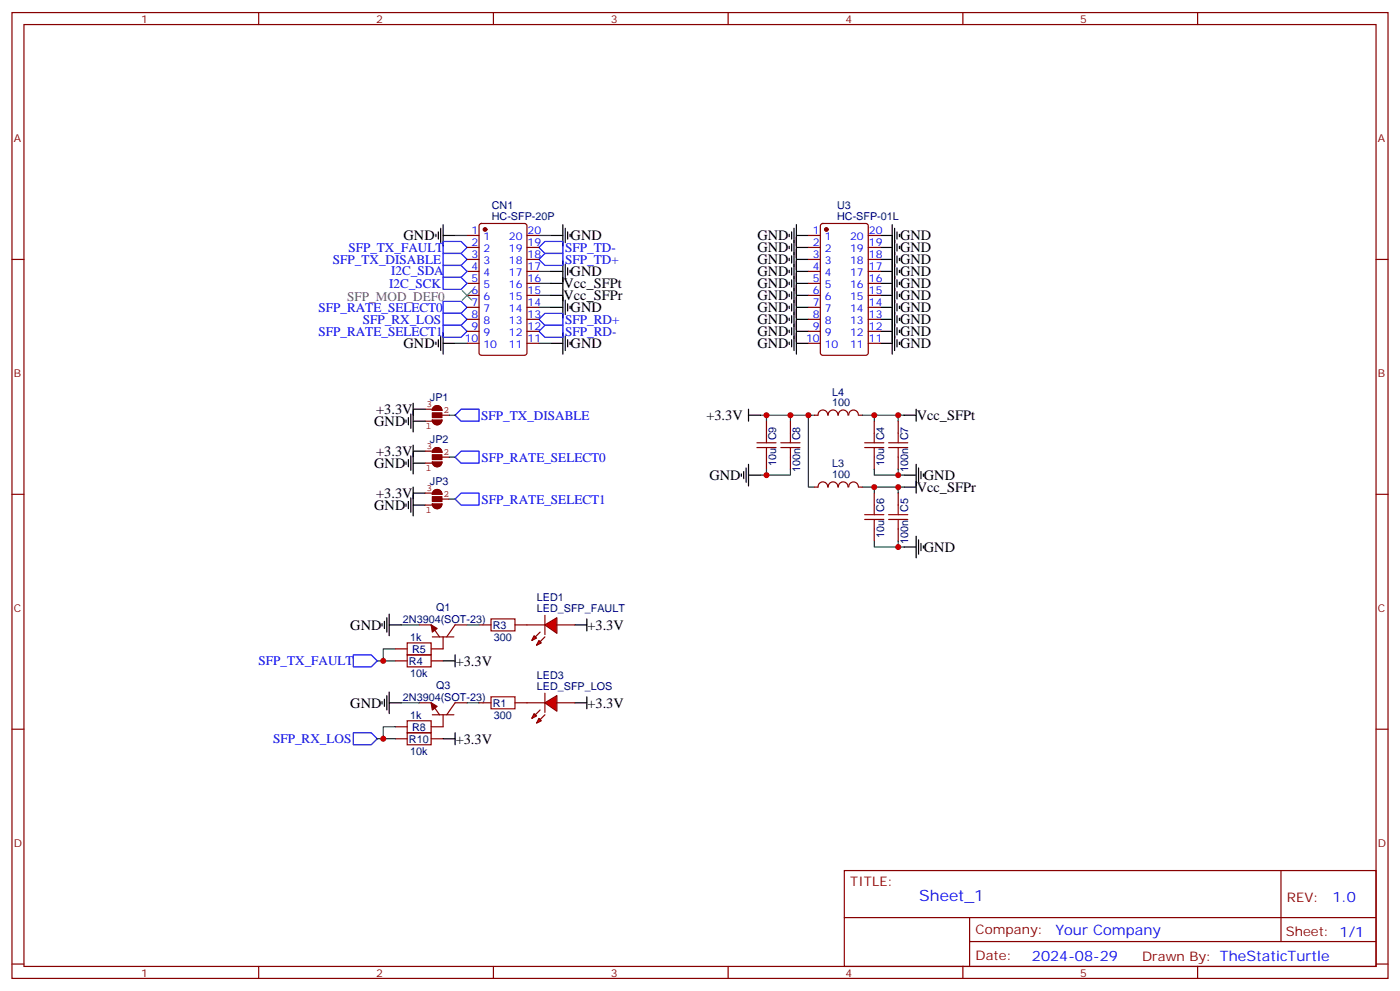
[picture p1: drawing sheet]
<svg xmlns="http://www.w3.org/2000/svg" width="412mm" height="292mm" viewBox="0 0 412 292" stroke-linecap="round" stroke-linejoin="round" font-family="sans-serif">
<g fill="none" stroke="#870000" stroke-width=".35">
<path d="M3.5 3.7h405.4v284.3h-405.4zM7.1 7.2h398.2v277.3h-398.2zM76.2 3.7v3.5M145.3 3.7v3.5M214.5 3.7v3.5M283.6 3.7v3.5M352.8 3.7v3.5M3.5 76.4h3.6M137.6 76.4h3.5M137.6 69.3h3.5M137.6 72.8h3.5M137.6 79.9h3.5"/>
<path d="M141.3 66l.5-.2h12.7l.7 .4v37.7l-.4 .6-13 .1-.6-.5-.1-37.6zM155.2 76.4h3.5M155.2 69.3h3.5M155.2 72.8h3.5M155.2 79.9h3.5M238.1 76.4h3.6M238.1 69.3h3.6M238.1 72.8h3.6M238.1 79.9h3.6M241.9 66l.5-.2h12.7l.6 .4 .1 37.7-.5 .6-12.9 .1-.7-.5v-37.6zM255.8 76.4h3.5M255.8 69.3h3.5"/>
<path d="M255.8 72.8h3.5M255.8 79.9h3.5M405.3 76.4h3.6M137.6 83.4h3.5M137.6 87h3.5M137.6 90.5h3.5M137.6 94h3.5M137.6 97.5h3.5M155.2 83.4h3.5M155.2 87h3.5M155.2 90.5h3.5M155.2 94h3.5"/>
<path d="M155.2 97.5h3.5M238.1 83.4h3.6M238.1 87h3.6M238.1 90.5h3.6M238.1 94h3.6M238.1 97.5h3.6M255.8 83.4h3.5M255.8 87h3.5M255.8 90.5h3.5M255.8 94h3.5M255.8 97.5h3.5M137.6 101.1h3.5"/>
<path d="M155.2 101.1h3.5M238.1 101.1h3.6M255.8 101.1h3.5M225.8 124v3.5M225.8 134.6v3.5M232.8 124v3.5M232.8 134.6v3.5M243.8 122.2a1.41 1.41 0 0 0-1.4-1.5 1.41 1.41 0 0 0-1.4 1.5h-1.1M244 122.2a1.41 1.41 0 0 1 1.4-1.5 1.41 1.41 0 0 1 1.4 1.5M247 122.2a1.41 1.41 0 0 1 1.4-1.5 1.41 1.41 0 0 1 1.4 1.5M250 122.2a1.41 1.41 0 0 1 1.4-1.5 1.41 1.41 0 0 1 1.4 1.5M252.9 122.2h1.1"/>
<path d="M257.5 124v3.5M257.5 134.6v3.5M264.6 124v3.5M264.6 134.6v3.5M3.5 145.5h3.6M243.8 143.4a1.41 1.41 0 0 0-1.4-1.5 1.41 1.41 0 0 0-1.4 1.5h-1.1M244 143.4a1.41 1.41 0 0 1 1.4-1.5 1.41 1.41 0 0 1 1.4 1.5M247 143.4a1.41 1.41 0 0 1 1.4-1.5 1.41 1.41 0 0 1 1.4 1.5M250 143.4a1.41 1.41 0 0 1 1.4-1.5 1.41 1.41 0 0 1 1.4 1.5M252.9 143.4h1.1M257.5 145.2v3.5M257.5 155.8v3.5"/>
<path d="M264.6 145.2v3.5M264.6 155.8v3.5M405.3 145.5h3.6M3.5 214.7h3.6M405.3 214.7h3.6M248.7 256.3h156.6v28.2h-156.6zM377.3 256.3v20.9M248.7 270.1h156.5M285.6 277.2h119.6M285.6 270.1v14.2M3.5 283.8h3.6M76.2 284.5v3.5"/>
<path d="M145.3 284.5v3.5M214.5 284.5v3.5M283.6 284.5v3.5M352.8 284.5v3.5M405.3 283.8h3.6"/>
</g>
<g fill="none" stroke="#000" stroke-width=".35">
<path d="M128.4 69v.7M129.1 68.3v2.1M129.8 67.2v4.2M130.5 66.1v6.4M130.5 69.3h3.6M162.3 79.9h3.5M162.3 69.3h3.5M165.8 66.1v6.4M165.8 76.7v17M166.5 67.2v4.2M166.5 77.8v4.2M167.2 68.3v2.1"/>
<path d="M167.2 78.8v2.2M167.9 69v.7M167.9 79.6v.7M232.5 69v.7M232.5 72.5v.7M232.5 76v.7M232.5 79.6v.7M233.2 68.3v2.1M233.2 71.8v2.1M233.2 75.3v2.1M233.2 78.8v2.2M233.9 67.2v36"/>
<path d="M234.6 79.9h3.5M234.6 69.3h3.5M234.6 66.1v38.1M234.6 72.8h3.5M234.6 76.4h3.5M259.3 79.9h3.5M259.3 69.3h3.5M259.3 72.8h3.5M259.3 76.4h3.5M262.8 66.1v38.1M263.5 67.2v36M264.2 68.3v2.1"/>
<path d="M264.2 71.8v2.1M264.2 75.3v2.1M264.2 78.8v2.2M264.9 69v.7M264.9 72.5v.7M264.9 76v.7M264.9 79.6v.7M129.8 99v4.2M130.5 97.9v6.3M162.3 90.5h3.5M162.3 87h3.5M162.3 83.4h3.5"/>
<path d="M165.8 97.9v6.3M166.5 88.4v4.2M166.5 99v4.2M167.2 89.4v2.1M167.9 90.1v.7M232.5 83.1v.7M232.5 86.6v.7M232.5 90.1v.7M232.5 93.7v.7M232.5 97.2v.7M233.2 82.4v2.1M233.2 85.9v2.1"/>
<path d="M233.2 89.4v2.1M233.2 93v2.1M233.2 96.5v2.1M234.6 90.5h3.5M234.6 87h3.5M234.6 83.4h3.5M234.6 94h3.5M234.6 97.5h3.5M259.3 90.5h3.5M259.3 87h3.5M259.3 83.4h3.5M259.3 94h3.5"/>
<path d="M259.3 97.5h3.5M264.2 82.4v2.1M264.2 85.9v2.1M264.2 89.4v2.1M264.2 93v2.1M264.2 96.5v2.1M264.9 83.1v.7M264.9 86.6v.7M264.9 90.1v.7M264.9 93.7v.7M264.9 97.2v.7M128.4 100.7v.7"/>
<path d="M129.1 100v2.1M130.5 101.1h3.6M162.3 101.1h3.5M167.2 100v2.1M167.9 100.7v.7M232.5 100.7v.7M233.2 100v2.1M234.6 101.1h3.5M259.3 101.1h3.5M264.2 100v2.1M264.9 100.7v.7M218.4 139.5v.7"/>
<path d="M219.1 138.8v2.1M219.8 137.8v4.2M220.5 139.9h3.5M220.5 120.5v3.5M220.5 136.7v6.4M220.5 122.2h3.5M266.3 139.9h3.6M266.3 122.2h3.6M269.9 120.5v3.5M269.9 136.7v8.5M270.6 137.8v4.2M271.3 138.8v2.1"/>
<path d="M272 139.5v.7M266.3 143.4h3.6M269.9 157.9v6.3M270.6 158.9v4.3M271.3 160v2.1M266.3 161h3.6M272 160.7v.7"/>
</g>
<g fill="none" stroke="#008700" stroke-width=".35">
<path d="M134.1 69.3h3.5M158.7 79.9h3.6M158.7 69.3h3.6M158.7 90.5h3.6M158.7 87h3.6M158.7 83.4h3.6M134.1 101.1h3.5M158.7 101.1h3.6M224 122.2h1.8v1.8M225.8 138.1v1.8h-1.8M225.8 122.2h14.1M232.8 138.1v1.8h-7"/>
<path d="M232.8 122.2v1.8M238.1 122.2v21.2h1.8M254 122.2h12.3M257.5 138.1v1.8h8.8M257.5 122.2v1.8M264.6 122.2v1.8M264.6 138.1v1.8M254 143.4h12.3M257.5 159.3v1.7h8.8M257.5 143.4v1.8M264.6 143.4v1.8M264.6 159.3v1.7"/>
</g>
<path d="M130.5 74.6h5.3l1.8 1.8-1.8 1.7h-5.3zM130.5 71.1h5.3l1.8 1.7-1.8 1.8h-5.3zM158.7 72.8l1.8-1.7h5.3v3.5h-5.3zM158.7 76.4l1.8-1.8h5.3v3.5h-5.3zM130.5 95.8h5.3l1.8 1.7-1.8 1.8h-5.3zM130.5 92.3h5.3l1.8 1.7-1.8 1.8h-5.3zM130.5 88.7h5.3l1.8 1.8-1.8 1.8h-5.3zM158.7 94l1.8-1.7h5.3v3.5h-5.3zM158.7 97.5l1.8-1.7h5.3v3.5h-5.3z" fill="none" stroke="#00f" stroke-width=".35"/>
<g fill="#870000" stroke="#870000" stroke-width=".35">
<circle cx="243.4" cy="67.6" r=".53"/>
<circle cx="142.9" cy="67.6" r=".53"/>
</g>
<g fill="none" stroke="#a10000" stroke-width=".35">
<path d="M223 131.8h5.6M223 130.4h5.6M225.8 127.5v2.9M225.8 131.8v2.8M230 131.8h5.7M230 130.4h5.7M232.8 127.5v2.9M232.8 131.8v2.8M254.7 131.8h5.6M254.7 130.4h5.6M257.5 127.5v2.9M257.5 131.8v2.8"/>
<path d="M261.8 131.8h5.6M261.8 130.4h5.6M264.6 127.5v2.9M264.6 131.8v2.8M254.7 152.9h5.6M254.7 151.5h5.6M257.5 148.7v2.8M257.5 152.9v2.9M261.8 152.9h5.6M261.8 151.5h5.6M264.6 148.7v2.8M264.6 152.9v2.9"/>
</g>
<g fill="#f00" stroke="#870000" stroke-width=".35">
<path d="M160.5 184l3.5-2.1v4.5z"/>
<path d="M160.5 181.2v5.6z"/>
</g>
<g fill="#870000" stroke="#870000" stroke-width=".35">
<path d="M160.5 187.5l-1.4 1.4z"/>
<path d="M159.1 186.1l-1.4 1.4z"/>
</g>
<g fill="#f00" stroke="#870000" stroke-width=".35">
<path d="M158.7 188.6l.8 .7-1.5 .7z"/>
<path d="M157.3 187.1l.7 .8-1.4 .7z"/>
</g>
<g fill="none" stroke="#870000" stroke-width=".35">
<path d="M116.4 194.6h3.5M116.4 191h3.5M123.5 184h3.5l2.5 3.5M127 194.6h3.5M127.4 187.5h6.3M130.5 187.5v3.5h-3.5M137.6 184h-3.5l-2.5 3.5M155.2 184h5.3M164 184h5.3M116.4 214h3.5M116.4 217.5h3.5M123.5 206.9h3.5l2.5 3.5"/>
<path d="M127 217.5h3.5M127.4 210.4h6.3M130.5 210.4v3.6h-3.5M137.6 206.9h-3.5l-2.5 3.5M141.1 206.9h3.5M151.7 206.9h3.5"/>
</g>
<g fill="#850000" stroke="#850000" stroke-width=".35">
<path d="M127.4 123.6h2.8a1.41 1.41 0 0 1-1.4 1.5 1.41 1.41 0 0 1-1.4-1.5z"/>
<path d="M127.9 119.7a1.41 1.41 0 0 1 1.5-.1 1.41 1.41 0 0 1 .8 1.2h-2.8z"/>
<path d="M127.4 121.5h2.8v1.4h-2.8z"/>
<path d="M127.4 136h2.8a1.41 1.41 0 0 1-1.4 1.4 1.41 1.41 0 0 1-1.4-1.4z"/>
<path d="M127.9 132a1.41 1.41 0 0 1 1.5-.1 1.41 1.41 0 0 1 .8 1.3h-2.8z"/>
<path d="M127.4 133.9h2.8v1.4h-2.8z"/>
<path d="M127.4 148.3h2.8a1.41 1.41 0 0 1-1.4 1.5 1.41 1.41 0 0 1-1.4-1.5z"/>
<path d="M127.6 144.7a1.41 1.41 0 0 1 1.6-.5 1.41 1.41 0 0 1 1 1.3h-2.8z"/>
<path d="M127.4 146.2h2.8v1.4h-2.8z"/>
</g>
<g fill="none" stroke="#850000" stroke-width=".35">
<path d="M127.9 119.7a1.41 1.41 0 0 1 1.5-.1 1.41 1.41 0 0 1 .8 1.2h-2.8zM125.2 124h3.6M125.2 120.5h3.6M125.2 136.3h3.6M125.2 132.8h3.6M127.4 123.6h2.8a1.41 1.41 0 0 1-1.4 1.5 1.41 1.41 0 0 1-1.4-1.5zM127.4 136h2.8a1.41 1.41 0 0 1-1.4 1.4 1.41 1.41 0 0 1-1.4-1.4zM127.9 132a1.41 1.41 0 0 1 1.5-.1 1.41 1.41 0 0 1 .8 1.3h-2.8zM128.8 122.2h3.5M128.8 134.6h3.5M125.2 148.7h3.6M125.2 145.2h3.6"/>
<path d="M127.4 148.3h2.8a1.41 1.41 0 0 1-1.4 1.5 1.41 1.41 0 0 1-1.4-1.5zM127.6 144.7a1.41 1.41 0 0 1 1.6-.5 1.41 1.41 0 0 1 1 1.3h-2.8zM128.8 146.9h3.5"/>
</g>
<path d="M134.1 134.6l1.7-1.8h5.3v3.5h-5.3zM135.8 120.5h5.3v3.5h-5.3l-1.7-1.8zM134.1 146.9l1.7-1.7h5.3v3.5h-5.3zM104.1 192.8h5.3l1.7 1.8-1.7 1.7h-5.3zM104.1 215.7h5.3l1.7 1.8-1.7 1.8h-5.3z" fill="none" stroke="#00f" stroke-width=".35"/>
<path d="M132.3 122.2h1.8M132.3 134.6h1.8M132.3 146.9h1.8M111.1 194.6h5.3M116.4 191h-3.5v3.6M118.2 184h5.3M111.1 217.5h5.3M116.4 214h-3.5v3.5M118.2 206.9h5.3M137.6 206.9h3.5" fill="none" stroke="#008700" stroke-width=".35"/>
<g fill="none" stroke="#000" stroke-width=".35">
<path d="M121.7 118.7v8.5M119.6 123.6v.8M119.6 136v.7M120.3 122.9v2.2M120.3 135.3v2.1M121 121.9v4.2M121 134.2v4.3M121.7 120.5h3.5M121.7 131.1v8.4M121.7 124h3.5M121.7 136.3h3.5M121.7 132.8h3.5"/>
<path d="M119.6 148.3v.7M120.3 147.6v2.2M121 146.6v4.2M121.7 143.4v8.5M121.7 148.7h3.5M121.7 145.2h3.5M112.5 183.6v.7M113.2 182.9v2.1M113.9 181.9v4.2M114.7 180.8v6.3M114.7 184h3.5M130.5 194.6h3.6"/>
<path d="M134.1 192.8v3.5M169.3 184h3.6M172.9 182.2v3.5M112.5 206.6v.7M113.2 205.8v2.2M113.9 204.8v4.2M114.7 206.9h3.5M114.7 203.7v6.4M130.5 217.5h3.6M134.1 215.7v3.6M169.3 206.9h3.6M172.9 205.1v3.6"/>
</g>
<g fill="#870000" stroke="#870000" stroke-width=".35">
<path d="M127 206.9l1.8 1.1-1.4 1z"/>
<path d="M127 184l1.8 1-1.4 1.1z"/>
</g>
<path d="M119.9 192.8h7.1v3.5h-7.1zM119.9 189.3h7.1v3.5h-7.1zM119.9 212.2h7.1v3.5h-7.1zM119.9 215.7h7.1v3.6h-7.1zM144.6 205.1h7.1v3.6h-7.1z" fill="none" stroke="#a10000" stroke-width=".35"/>
<g fill="#f00" stroke="#870000" stroke-width=".35">
<path d="M160.5 206.9l3.5-2.1v4.6z"/>
<path d="M160.5 204.1v5.6z"/>
</g>
<g fill="#870000" stroke="#870000" stroke-width=".35">
<path d="M160.5 210.4l-1.4 1.4z"/>
<path d="M159.1 209l-1.4 1.4z"/>
</g>
<g fill="#f00" stroke="#870000" stroke-width=".35">
<path d="M158.7 211.5l.8 .7-1.5 .7z"/>
<path d="M157.3 210.1l.7 .7-1.4 .7z"/>
</g>
<path d="M141.1 184h3.5M151.7 184h3.5M155.2 206.9h5.3M164 206.9h5.3" fill="none" stroke="#870000" stroke-width=".35"/>
<path d="M144.6 182.2h7.1v3.5h-7.1z" fill="none" stroke="#a10000" stroke-width=".35"/>
<path d="M137.6 184h3.5" fill="none" stroke="#008700" stroke-width=".35"/>
<path d="M130.5 78.1h5.3l1.8 1.8-1.8 1.8h-5.3zM130.5 81.7h5.3l1.8 1.7-1.8 1.8h-5.3z" fill="none" stroke="#00f" stroke-width=".35"/>
<path d="M136.2 85.5l2.8 2.9M139 85.5l-2.8 2.9" fill="none" stroke="#3c3" stroke-width=".35"/>
<g fill="#c00">
<circle cx="264.6" cy="139.9" r=".88"/>
<circle cx="225.8" cy="139.9" r=".88"/>
<circle cx="264.6" cy="161" r=".88"/>
<circle cx="257.5" cy="143.4" r=".88"/>
<circle cx="264.6" cy="143.4" r=".88"/>
<circle cx="238.1" cy="122.2" r=".88"/>
<circle cx="257.5" cy="122.2" r=".88"/>
<circle cx="264.6" cy="122.2" r=".88"/>
<circle cx="232.8" cy="122.2" r=".88"/>
<circle cx="225.8" cy="122.2" r=".88"/>
<circle cx="112.9" cy="217.5" r=".88"/>
<circle cx="112.9" cy="194.6" r=".88"/>
</g>
<text font-size="4.6" fill="#00f" x="270.8" y="265.3">Sheet_1</text>
<g font-size="4.2">
<text x="118.9" y="70.8">GND</text>
<text x="168.1" y="70.8">GND</text>
<text x="223.1" y="70.8">GND</text>
<text x="265.1" y="70.8">GND</text>
<text x="223.1" y="74.3">GND</text>
<text x="223.1" y="77.8">GND</text>
<text x="265.1" y="77.8">GND</text>
<text x="265.1" y="74.3">GND</text>
<text x="168.1" y="81.3">GND</text>
<text x="223.1" y="81.3">GND</text>
<text x="265.1" y="81.3">GND</text>
<text x="166" y="88.4">Vcc_SFPr</text>
<text x="166" y="84.9">Vcc_SFPt</text>
<text x="223.1" y="84.9">GND</text>
<text x="223.1" y="88.4">GND</text>
<text x="265.1" y="88.4">GND</text>
<text x="265.1" y="84.9">GND</text>
<text x="168.1" y="91.9">GND</text>
<text x="223.1" y="91.9">GND</text>
<text x="223.1" y="95.5">GND</text>
<text x="265.1" y="95.5">GND</text>
<text x="265.1" y="91.9">GND</text>
<text x="223.1" y="99">GND</text>
<text x="265.1" y="99">GND</text>
<text x="118.9" y="102.5">GND</text>
<text x="168.1" y="102.5">GND</text>
<text x="223.1" y="102.5">GND</text>
<text x="265.1" y="102.5">GND</text>
<text x="110.2" y="125.4">GND</text>
<text x="110.8" y="121.9">+3.3V</text>
<text x="208.1" y="123.7">+3.3V</text>
<text x="270.1" y="123.7">Vcc_SFPt</text>
<text x="110.2" y="137.8">GND</text>
<text x="110.8" y="134.3">+3.3V</text>
<text x="209" y="141.3">GND</text>
<text x="272.2" y="141.3">GND</text>
<text x="110.8" y="146.6">+3.3V</text>
<text x="270.1" y="144.8">Vcc_SFPr</text>
<text x="110.2" y="150.1">GND</text>
<text x="272.2" y="162.5">GND</text>
<text x="103.2" y="185.4">GND</text>
<text x="173" y="185.4">+3.3V</text>
<text x="134.2" y="196">+3.3V</text>
<text x="103.2" y="208.3">GND</text>
<text x="173" y="208.3">+3.3V</text>
<text x="134.2" y="218.9">+3.3V</text>
</g>
<g font-size="4.2" fill="#00f">
<text x="392.5" y="265.6">1.0</text>
<text x="310.9" y="275.1">Your Company</text>
<text x="304" y="282.9">2024-08-29</text>
</g>
<g font-size="3.9" fill="#00f">
<text x="98.1" y="77.6">SFP_TX_DISABLE</text>
<text x="102.6" y="74.1">SFP_TX_FAULT</text>
<text x="166.5" y="74.1">SFP_TD-</text>
<text x="166.5" y="77.6">SFP_TD+</text>
<text x="115.2" y="80.9">I2C_SDA</text>
<text x="114.6" y="84.6">I2C_SCK</text>
<text x="93.8" y="91.8">SFP_RATE_SELECT0</text>
<text x="106.9" y="95.3">SFP_RX_LOS</text>
<text x="166.5" y="95.2">SFP_RD+</text>
<text x="93.8" y="98.8">SFP_RATE_SELECT1</text>
<text x="166.5" y="98.8">SFP_RD-</text>
<text x="141.8" y="123.6">SFP_TX_DISABLE</text>
<text x="141.8" y="135.9">SFP_RATE_SELECT0</text>
<text x="141.8" y="148.3">SFP_RATE_SELECT1</text>
<text x="76.2" y="195.8">SFP_TX_FAULT</text>
<text x="80.4" y="218.8">SFP_RX_LOS</text>
</g>
<text font-size="3.9" fill="#666" x="102.3" y="88.7">SFP_MOD_DEF0</text>
<g font-size="3.9" fill="#800">
<text x="250.5" y="260.9">TITLE:</text>
<text x="379.1" y="265.6">REV:</text>
<text x="287.4" y="275.1">Company:</text>
<text x="378.7" y="275.7">Sheet: 1/1</text>
<text x="287.4" y="282.8">Date:</text>
<text x="336.4" y="282.8">Drawn By: TheStaticTurtle</text>
</g>
<g font-size="3.2" fill="#800">
<text x="41.6" y="6.7">1</text>
<text x="110.8" y="6.7">2</text>
<text x="179.9" y="6.7">3</text>
<text x="249.1" y="6.7">4</text>
<text x="318.2" y="6.7">5</text>
<text x="4.1" y="41.8">A</text>
<text x="405.9" y="41.8">A</text>
<text x="4.1" y="110.9">B</text>
<text x="405.9" y="110.9">B</text>
<text x="4.1" y="180.1">C</text>
<text x="405.9" y="180.1">C</text>
<text x="4.1" y="249.2">D</text>
<text x="405.9" y="249.2">D</text>
<text x="41.6" y="287.5">1</text>
<text x="110.8" y="287.5">2</text>
<text x="179.9" y="287.5">3</text>
<text x="249.1" y="287.5">4</text>
<text x="318.2" y="287.5">5</text>
</g>
<g font-size="3.2" fill="#000080">
<text x="144.9" y="64.6">HC-SFP-20P</text>
<text x="144.9" y="61.4">CN1</text>
<text x="246.6" y="64.6">HC-SFP-01L</text>
<text x="246.6" y="61.4">U3</text>
<text x="126.7" y="118.1">JP1</text>
<text x="245.1" y="119.6">100</text>
<text x="245.1" y="116.5">L4</text>
<text x="126.7" y="130.4">JP2</text>
<text x="228.7" y="129.6" transform="rotate(-90 228.7 129.6)">C9</text>
<text x="235.7" y="129.6" transform="rotate(-90 235.7 129.6)">C8</text>
<text x="260.4" y="129.6" transform="rotate(-90 260.4 129.6)">C4</text>
<text x="267.5" y="129.6" transform="rotate(-90 267.5 129.6)">C7</text>
<text x="228.7" y="137.3" transform="rotate(-90 228.7 137.3)">10u</text>
<text x="245.1" y="137.6">L3</text>
<text x="260.4" y="137.3" transform="rotate(-90 260.4 137.3)">10u</text>
<text x="126.7" y="142.8">JP3</text>
<text x="235.7" y="139.1" transform="rotate(-90 235.7 139.1)">100n</text>
<text x="245.1" y="140.8">100</text>
<text x="267.5" y="139.1" transform="rotate(-90 267.5 139.1)">100n</text>
<text x="260.4" y="150.8" transform="rotate(-90 260.4 150.8)">C6</text>
<text x="267.5" y="150.8" transform="rotate(-90 267.5 150.8)">C5</text>
<text x="260.4" y="158.5" transform="rotate(-90 260.4 158.5)">10u</text>
<text x="267.5" y="160.3" transform="rotate(-90 267.5 160.3)">100n</text>
<text x="128.5" y="179.9">Q1</text>
<text x="158.2" y="177">LED1</text>
<text x="118.7" y="183.4">2N3904(SOT-23)</text>
<text x="145.1" y="185.1">R3</text>
<text x="158.2" y="180.1">LED_SFP_FAULT</text>
<text x="120.8" y="188.7">1k</text>
<text x="145.5" y="188.7">300</text>
<text x="120.5" y="195.7">R4</text>
<text x="121.4" y="192.2">R5</text>
<text x="120.8" y="199.3">10k</text>
<text x="128.5" y="202.8">Q3</text>
<text x="158.2" y="203">LED_SFP_LOS</text>
<text x="158.2" y="199.8">LED3</text>
<text x="118.7" y="206.3">2N3904(SOT-23)</text>
<text x="145.1" y="208.1">R1</text>
<text x="120.8" y="211.6">1k</text>
<text x="121.4" y="215.1">R8</text>
<text x="145.5" y="211.6">300</text>
<text x="120.5" y="218.7">R10</text>
<text x="120.8" y="222.2">10k</text>
</g>
<g font-size="3.2" fill="#00f">
<text x="138.9" y="69">1</text>
<text x="142.4" y="70.7">1</text>
<text x="149.9" y="70.7">20</text>
<text x="155.4" y="69">20</text>
<text x="239.5" y="69">1</text>
<text x="243" y="70.7">1</text>
<text x="250.4" y="70.7">20</text>
<text x="255.9" y="69">20</text>
<text x="138.9" y="72.5">2</text>
<text x="138.9" y="76">3</text>
<text x="142.4" y="74.3">2</text>
<text x="142.4" y="77.8">3</text>
<text x="149.9" y="77.8">18</text>
<text x="149.9" y="74.3">19</text>
<text x="155.4" y="76">18</text>
<text x="155.4" y="72.5">19</text>
<text x="239.5" y="72.5">2</text>
<text x="239.5" y="76">3</text>
<text x="243" y="74.3">2</text>
<text x="243" y="77.8">3</text>
<text x="250.4" y="77.8">18</text>
<text x="250.4" y="74.3">19</text>
<text x="255.9" y="76">18</text>
<text x="255.9" y="72.5">19</text>
<text x="138.9" y="79.6">4</text>
<text x="138.9" y="83.1">5</text>
<text x="142.4" y="81.3">4</text>
<text x="149.9" y="81.3">17</text>
<text x="155.4" y="83.1">16</text>
<text x="155.4" y="79.6">17</text>
<text x="239.5" y="79.6">4</text>
<text x="239.5" y="83.1">5</text>
<text x="243" y="81.3">4</text>
<text x="250.4" y="81.3">17</text>
<text x="255.9" y="83.1">16</text>
<text x="255.9" y="79.6">17</text>
<text x="138.9" y="86.6">6</text>
<text x="142.4" y="84.8">5</text>
<text x="142.4" y="88.4">6</text>
<text x="149.9" y="88.4">15</text>
<text x="149.9" y="84.8">16</text>
<text x="155.4" y="86.6">15</text>
<text x="239.5" y="86.6">6</text>
<text x="243" y="84.8">5</text>
<text x="243" y="88.4">6</text>
<text x="250.4" y="88.4">15</text>
<text x="250.4" y="84.8">16</text>
<text x="255.9" y="86.6">15</text>
<text x="138.9" y="90.1">7</text>
<text x="138.9" y="93.7">8</text>
<text x="142.4" y="91.9">7</text>
<text x="142.4" y="95.4">8</text>
<text x="149.9" y="95.4">13</text>
<text x="149.9" y="91.9">14</text>
<text x="155.4" y="93.7">13</text>
<text x="155.4" y="90.1">14</text>
<text x="239.5" y="90.1">7</text>
<text x="239.5" y="93.7">8</text>
<text x="243" y="91.9">7</text>
<text x="243" y="95.4">8</text>
<text x="250.4" y="95.4">13</text>
<text x="250.4" y="91.9">14</text>
<text x="255.9" y="93.7">13</text>
<text x="255.9" y="90.1">14</text>
<text x="136.9" y="100.7">10</text>
<text x="138.9" y="97.2">9</text>
<text x="142.4" y="99">9</text>
<text x="149.9" y="99">12</text>
<text x="155.4" y="100.7">11</text>
<text x="155.4" y="97.2">12</text>
<text x="237.4" y="100.7">10</text>
<text x="239.5" y="97.2">9</text>
<text x="243" y="99">9</text>
<text x="250.4" y="99">12</text>
<text x="255.9" y="100.7">11</text>
<text x="255.9" y="97.2">12</text>
<text x="142.4" y="102.5">10</text>
<text x="149.9" y="102.5">11</text>
<text x="243" y="102.5">10</text>
<text x="250.4" y="102.5">11</text>
</g>
<g font-size="2.8" fill="#840000">
<text x="125.6" y="119.9">3</text>
<text x="130.6" y="121.7">2</text>
<text x="125.4" y="126.3">1</text>
<text x="125.6" y="132.3">3</text>
<text x="130.6" y="134.1">2</text>
<text x="125.4" y="138.6">1</text>
<text x="125.6" y="144.6">3</text>
<text x="130.6" y="146.4">2</text>
<text x="125.4" y="151">1</text>
</g>
</svg>
